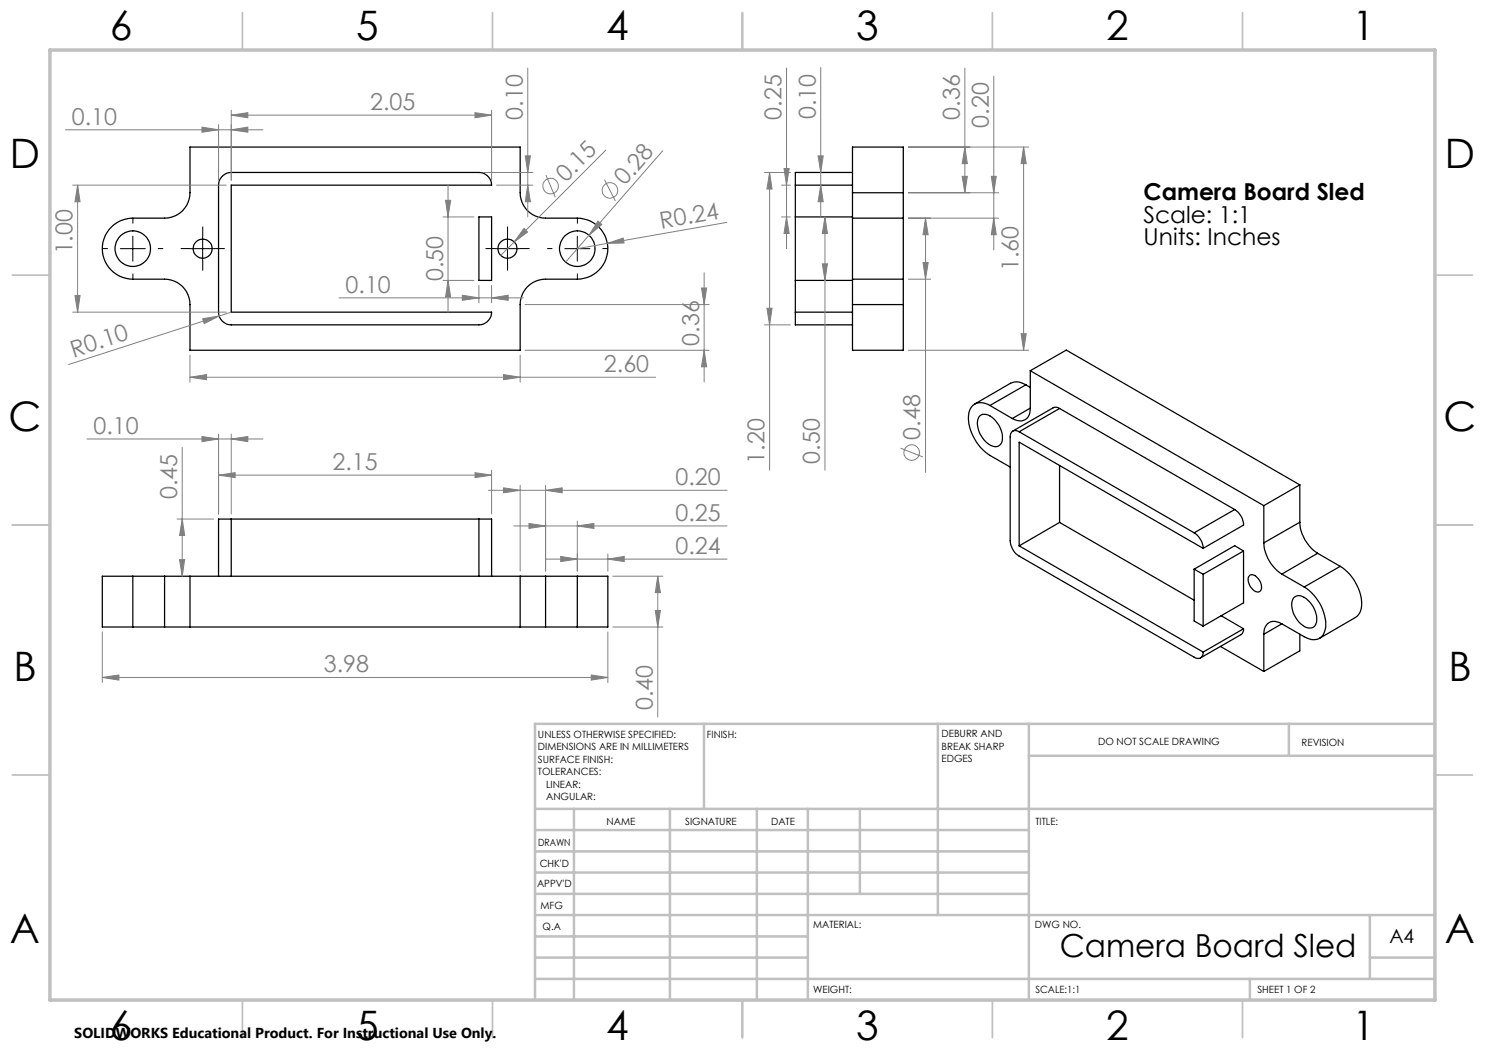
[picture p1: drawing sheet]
<svg xmlns="http://www.w3.org/2000/svg" width="297mm" height="210mm" viewBox="0 0 297 210" stroke-linecap="round" stroke-linejoin="round" font-family="sans-serif">
<g fill="none" stroke="#000" stroke-width=".25">
<path d="M38 29.4h66v9.2a5.1 5.1 0 0 0 5.1 5h6.4a6.1 6.1 0 0 1 6.1 6.1 6.1 6.1 0 0 1-6.1 6.1h-6.4a5.1 5.1 0 0 0-5.1 5.1v9.2h-66v-9.2a5.1 5.1 0 0 0-5.1-5.1h-6.3a6.1 6.1 0 0 1-6.1-6.1 6.1 6.1 0 0 1 6.1-6.1h6.3a5.1 5.1 0 0 0 5.1-5zM44.6 35.1a2.24 2.24 0 0 1 1.6-.6h49.6a2.57 2.57 0 0 1 2.5 2.5h-52.1v25.4h52.1a2.57 2.57 0 0 1-2.5 2.6h-49.6a2.57 2.57 0 0 1-2.5-2.6v-25.4a2.35 2.35 0 0 1 .9-1.9zM159.1 37h11.4M159.1 37v25.4M170.5 38.6v5M170.5 34.5h-11.4v2.5M170.5 38.6v-9.2h10.2v9.2M170.5 38.6h10.2M180.7 38.6v5M95.8 43.4h2.5v12.7h-2.5zM159.1 56.1h11.4M159.1 43.4h11.4"/>
<path d="M170.5 43.6v12.2M170.5 55.8v5.1M170.5 43.6h10.2M170.5 55.8h10.2M180.7 43.6v12.2M180.7 55.8v5.1M159.1 62.4v2.6h11.4M159.1 62.4h11.4M170.5 60.9v9.2h10.2v-9.2M170.5 60.9h10.2M205.2 77l-.5-.3a2.78 2.78 0 0 0-2.6 0l-7.2 4.1M205.2 77l-7.2 4.1"/>
<path d="M205.2 77l.9 .5M206.1 74.1v7.5M206.1 74.1l46.7 27M206.1 74.1l7.2-4.1 46.7 27M196 83.1a2.29 2.29 0 0 1 3.1 1 4.7 4.7 0 0 1 1.2 4.4 1.51 1.51 0 0 1-2.3 .5 5 5 0 0 1-2.3-5.3zM198 81.1a2.59 2.59 0 0 0-4.1 1 8.5 8.5 0 0 0 3.1 8.3l1 .7 4 2.3M198 81.1l4.5 2.6M203.8 86.4a1.1 1.1 0 0 0-1.2-.2 1.1 1.1 0 0 0-.6 1.2v20.7a3.9 3.9 0 0 0 1.8 3.1l35 20.2a1.08 1.08 0 0 0 1.3 .2 1.08 1.08 0 0 0 .5-1.2M203.8 86.4l35 20.2M206.1 81.6a2.2 2.2 0 0 1-1.1 2.4 2.2 2.2 0 0 1-2.5-.3M206.1 81.6l-3.6 2.1M211.9 81.7l-.6-.3-.6 .1-8.1 4.7"/>
<path d="M211.9 93.1v11.4M211.9 81.7l35 20.2M211.9 81.7l-8.1 4.7M260 97l-7.2 4.1M260 97v7.4M26.6 115.2h-6.1v10.2h6.1M26.6 115.2h6.3M26.6 115.2v10.2M32.9 115.2h5.1M32.9 115.2v10.2M38 115.2v10.2M38 115.2h66"/>
<path d="M46.2 103.8h-2.5v11.4M46.2 103.8v11.4M46.2 103.8h49.6M95.8 103.8h2.5v11.4M95.8 103.8v11.4M104 115.2h5.1M104 115.2v10.2M109.1 115.2h6.4M109.1 115.2v10.2M115.5 115.2h6.1v10.2h-6.1M115.5 115.2v10.2M203.8 109.2v-20.8l36.8 21.3"/>
<path d="M203.8 109.2l36.8 21.2M211.9 104.5l26.9 15.5M211.9 104.5l-8.1 4.7M238.8 106.6a4 4 0 0 1 1.8 3.1M238.8 113.8l1.8 1.1M238.8 113.8v10.4l1.8 1M240.6 114.9v10.3M246.9 101.9a3.9 3.9 0 0 1 1.8 3.1l-8.1 4.7M246.9 101.9l-8.1 4.7M248.7 110.2v10.4l-8.1 4.6M248.7 110.2l-1.8-1.1-8.1 4.7M248.7 110.2l-8.1 4.7"/>
<path d="M250 115a1.67 1.67 0 0 1 2 1.2 1.58 1.58 0 0 1-.2 2.1 2.23 2.23 0 0 1-2.1-2l-.1-.6zM252.8 108.6a8 8 0 0 0 3.6 6.2M252.8 101.1v7.5M256.4 114.8l4.4 2.6M258.9 119.4a2.02 2.02 0 0 1 2.7 .6 4.9 4.9 0 0 1 1.6 4.8 1.59 1.59 0 0 1-2.7 .2 4.9 4.9 0 0 1-2-5zM260 104.4a7.8 7.8 0 0 0 3.5 6.3M260 104.4l-7.2 4.2M260.8 117.4a9 9 0 0 1 4.2 8.5 2.38 2.38 0 0 1-3.7 1.7l-4.9-2.8M263.5 110.7l-7.1 4.1M263.5 110.7l4.5 2.6M268 113.3a9.2 9.2 0 0 1 4.2 8.5l-.3 .8-.5 .7-7.5 4.4M268 113.3l-7.2 4.1"/>
<path d="M26.6 125.4h6.3M32.9 125.4h5.1M38 125.4h66M104 125.4h5.1M109.1 125.4h6.4M244.1 129.3l8.7 5M244.2 123.1l4.5 2.7M248.7 125.8v.3l-.4 .8-8.2 4.7M248.7 125.8l-8.1 4.6M252.8 126.9v7.4M256.4 124.8a2.14 2.14 0 0 0-3.4 .6l-.2 1.5M256.4 124.8l-3.6 2.1"/>
<path d="M260 126.9v3.3l-7.2 4.1"/>
<circle cx="26.6" cy="49.7" r="3.5"/>
<circle cx="40.5" cy="49.7" r="1.9"/>
<circle cx="101.5" cy="49.7" r="1.9"/>
<circle cx="115.5" cy="49.7" r="3.5"/>
</g>
<g fill="none" stroke="#808080" stroke-width=".2">
<path d="M105.6 13.6v29.8M157.3 13.6v36.1M164.1 13.5v29.9M193 13.6v25M198.8 15.2v34.8M13.1 26h39.5M14.5 37h30.8M15.5 37l.5 3.3h-1zM15.5 37v25.4M40.4 25.4l3.3 .6-3.3 .4zM43.7 24.9v11.1M46.2 26l3.4-.6v1z"/>
<path d="M46.2 23l3.4-.5v1.1zM46.2 22v14M46.2 23h52.1M89.6 37v25.4M95 22.5l3.3 .5-3.3 .6zM96.8 34.5h9.8M98.3 22v14M99.3 37h7.3M105.1 31.2h1l-.5 3.3zM105.6 37l.5 3.3h-1zM109.2 35l1.9 4.4M120.9 35.9l2.2 4.3"/>
<path d="M121.2 30l-21 21.1M132.5 30.2l-14.7 16.9M152.9 34.5h5.2M153.9 34.5l.5 3.3h-1zM153.9 34.5v59.5M156.3 37h1.8M156.8 33.7h1l-.5 3.3zM163.6 31.2h1l-.5 3.3zM164.1 37l.5 3.3h-1zM181.7 29.4h24M181.7 38.6h18M192.4 35.3h1.1l-.5 3.3z"/>
<path d="M193 29.4l.5 3.3h-1.1zM198.3 35.3h.9l-.4 3.3zM204.7 29.4l.5 3.3h-1zM204.7 29.4v40.7M15 59.1h1l-.5 3.3zM67.8 59.6h36.9M88.6 56.1h6.2M88.6 43.4h6.2M89.1 40.1h1l-.5 3.3zM89.6 56.1l.5 3.3h-1zM92.5 59l3.3 .6-3.3 .5zM95.8 57.1v3.5"/>
<path d="M98.3 59.6l3.3-.6v1.1zM98.3 57.1v3.5M104.8 45.7l.7 .7-2.7 2zM117.8 47.1l-4.7 5.3M119.6 44.2l.8 .7-2.6 2.2zM121.5 48.7l3.1-1.1 .2 1zM121.5 48.7l-6 1M140.3 57.6h1l-.5 3.3zM140.8 54.6v21.8M145.4 44.5l-23.9 4.2M156.3 43.4h1.8M157.3 43.4l.5 3.3h-1z"/>
<path d="M164.5 52.8h1l-.5 3.3zM165 43.4l.5 3.3h-1zM165 43.4v50.6M181.7 43.6h18M181.7 55.8h4.4M184.6 52.5h1l-.5 3.3zM185.1 43.6l.5 3.3h-1zM185.1 43.6v50.9M198.8 43.6l.4 3.3h-.9zM14.5 62.4h30.8M38 75.5l3.3-.6v1zM38 71v5.4"/>
<path d="M38 75.5h93.1M40.5 63.7l3.3-.5-2.9 1.5zM43.8 63.2l-30.1 9.7M46.2 62.4l-2.4 .8M100.7 74.9l3.3 .6-3.3 .4zM104 71v5.4M105 70.1h36.8M105 60.9h36.8M140.8 70.1l.5 3.3h-1zM152.9 65h5.2M153.4 61.7h1l-.5 3.3zM181.7 70.1h24"/>
<path d="M204.2 66.7h1l-.5 3.4zM17.4 87.8h35.2M36.4 89.5v25.7M40.4 87.3l3.3 .5-3.3 .5zM43.7 95l3.3-.5v1zM43.7 86.8v16M43.7 95h54.6M46.2 87.8l3.4-.5v1zM46.2 86.8v16M95 94.5l3.3 .5-3.3 .5zM97.7 98.1h47.7M98.3 94v8.8"/>
<path d="M100.7 97.6l3.3 .5-3.3 .5zM104 97.1v17.1M109.1 98.1l3.3-.5v1zM109.1 97.1v17.1M180.1 89.6l4.5 1.8M35.4 103.8h7.3M35.9 111.9h1l-.5 3.3zM36.4 103.8l.5 3.3h-1zM102.8 105.2h42.6M105.8 104.7l3.3 .5-3.3 .5zM109.1 111.8h36.3M112.1 111.3l3.4 .5-3.4 .5z"/>
<path d="M115.5 105.2l3.3-.5v1zM115.5 104.2v10M121.6 111.8l3.2-.5v1zM121.6 110.8v3.4M122.6 115.2h10M131.6 115.2l.5 3.3h-1zM131.6 115.2v28.2M20.5 135.5l3.3-.5v1zM20.5 126.4v10.1M20.5 135.5h101.1M118.3 135l3.3 .5-3.3 .5zM121.6 126.4v10.1"/>
<path d="M122.6 125.4h10M131.1 122.1h1l-.5 3.3z"/>
<circle cx="110.1" cy="37.2" r="1.57"/>
<circle cx="122" cy="38.1" r="1.56"/>
<circle cx="182.4" cy="90.5" r="1.55"/>
</g>
<g fill="none" stroke="#000" stroke-width=".2" stroke-dasharray="15.2 1.3 1.3 1.3" stroke-linecap="butt">
<path d="M21.6 49.7h-1.1M26.6 44.7v-1M26.6 54.7v1.1M31.6 49.7h1M38 49.7h-1.9M40.5 47.2v-1.9M40.5 52.2v1.9M43 49.7h2M99 49.7h-1.9M101.5 47.2v-1.9M101.5 52.2v1.9M104 49.7h1.9"/>
<path d="M110.5 49.7h-1.1M115.5 44.7v-1M115.5 54.7v1.1M120.5 49.7h1"/>
</g>
<path d="M24.1 49.7h5M26.6 47.2v5M38 49.7h5M40.5 47.2v5M99 49.7h5M101.5 47.2v5M113 49.7h5M115.5 47.2v5" fill="none" stroke="#000" stroke-width=".2"/>
<g fill="none" stroke="#c0c0c0" stroke-width=".35">
<path d="M48.5 2.5v7.5M98.5 2.5v7.5M148.5 2.5v7.5M198.5 2.5v7.5M248.5 2.5v7.5M2.5 55h7.5M287 55h7.5M2.5 105h7.5M287 105h7.5M2.5 155h7.5M287 155h7.5M48.5 200v7.5"/>
<path d="M98.5 200v7.5M148.5 200v7.5M198.5 200v7.5M248.5 200v7.5"/>
</g>
<g fill="none" stroke="#c0c0c0" stroke-width=".5">
<path d="M140.8 144.8v17M187.6 144.8v38.2M205.8 144.8v55.2M205.8 151.2h81.2M257.8 144.8v6.4M287 144.8h-180v55.2M107 161.8h180M107 178.8h98.8M107 174.5h98.8M107 170.3h98.8M107 166h98.8M114.8 161.8v38.2"/>
<path d="M134 161.8v38.2M151.4 161.8v38.2M161.6 161.8v38.2M172 161.8v17M107 195.8h180M107 191.5h54.6M107 187.3h54.6M107 183h180M250 195.8v4.2M274 191.5h13M274 183v12.8"/>
</g>
<path d="M10 10h277v190h-277z" fill="none" stroke="#c0c0c0" stroke-width=".7"/>
<g fill="#808080">
<path d="M121.5 48.7l3.1-1.1 .2 1z"/>
<path d="M40.5 63.7l3.3-.5-2.9 1.5z"/>
<path d="M104.8 45.7l.7 .7-2.7 2z"/>
<path d="M119.6 44.2l.8 .7-2.6 2.2z"/>
<path d="M100.7 74.9l3.3 .6-3.3 .4zM38 75.5l3.3-.6v1zM98.3 59.6l3.3-.6v1.1zM92.5 59l3.3 .6-3.3 .5zM118.3 135l3.3 .5-3.3 .5zM20.5 135.5l3.3-.5v1zM115.5 105.2l3.3-.5v1zM105.8 104.7l3.3 .5-3.3 .5z"/>
<path d="M43.7 95l3.3-.5v1zM95 94.5l3.3 .5-3.3 .5zM112.1 111.3l3.4 .5-3.4 .5zM121.6 111.8l3.2-.5v1zM100.7 97.6l3.3 .5-3.3 .5zM109.1 98.1l3.3-.5v1zM40.4 87.3l3.3 .5-3.3 .5zM46.2 87.8l3.4-.5v1z"/>
<path d="M40.4 25.4l3.3 .6-3.3 .4zM46.2 26l3.4-.6v1z"/>
<path d="M95 22.5l3.3 .5-3.3 .6zM46.2 23l3.4-.5v1.1z"/>
<path d="M164.5 52.8h1l-.5 3.3zM165 43.4l.5 3.3h-1z"/>
<path d="M35.9 111.9h1l-.5 3.3zM36.4 103.8l.5 3.3h-1z"/>
<path d="M89.6 56.1l.5 3.3h-1zM89.1 40.1h1l-.5 3.3z"/>
<path d="M204.7 29.4l.5 3.3h-1zM204.2 66.7h1l-.5 3.4zM153.9 34.5l.5 3.3h-1zM153.4 61.7h1l-.5 3.3zM156.8 33.7h1l-.5 3.3zM157.3 43.4l.5 3.3h-1zM163.6 31.2h1l-.5 3.3zM164.1 37l.5 3.3h-1zM193 29.4l.5 3.3h-1.1zM192.4 35.3h1.1l-.5 3.3zM198.3 35.3h.9l-.4 3.3zM198.8 43.6l.4 3.3h-.9zM185.1 43.6l.5 3.3h-1zM184.6 52.5h1l-.5 3.3z"/>
<path d="M140.3 57.6h1l-.5 3.3zM140.8 70.1l.5 3.3h-1zM15.5 37l.5 3.3h-1zM15 59.1h1l-.5 3.3zM105.1 31.2h1l-.5 3.3zM105.6 37l.5 3.3h-1zM131.6 115.2l.5 3.3h-1zM131.1 122.1h1l-.5 3.3z"/>
</g>
<g font-size="8.1">
<text x="22" y="8">6</text>
<text x="71.2" y="8">5</text>
<text x="121.2" y="8">4</text>
<text x="171.2" y="8">3</text>
<text x="221.2" y="8">2</text>
<text x="270.5" y="8">1</text>
<text x="2" y="33.6">D</text>
<text x="289" y="33.6">D</text>
<text x="1.7" y="86.1">C</text>
<text x="288.7" y="86.1">C</text>
<text x="2.7" y="136.1">B</text>
<text x="289.7" y="136.1">B</text>
<text x="2" y="188.6">A</text>
<text x="289" y="188.6">A</text>
<text x="22" y="208">6</text>
<text x="71.2" y="208">5</text>
<text x="121.2" y="208">4</text>
<text x="171.2" y="208">3</text>
<text x="221.2" y="208">2</text>
<text x="270.5" y="208">1</text>
</g>
<text font-size="6.3" x="211.9" y="191.4">Camera Board Sled</text>
<g font-size="4.7" fill="#808080">
<text x="74" y="22">2.05</text>
<text x="104.6" y="23.9" transform="rotate(-90 104.6 23.9)">0.10</text>
<text x="156.3" y="23.9" transform="rotate(-90 156.3 23.9)">0.25</text>
<text x="163.1" y="23.8" transform="rotate(-90 163.1 23.8)">0.10</text>
<text x="192" y="23.9" transform="rotate(-90 192 23.9)">0.36</text>
<text x="14.4" y="24.9">0.10</text>
<text x="197.8" y="25.5" transform="rotate(-90 197.8 25.5)">0.20</text>
<text x="113.2" y="36.6" transform="rotate(-45 113.2 36.6)">0.15</text>
<text x="125" y="37.3" transform="rotate(-49 125 37.3)">0.28</text>
<text x="132.2" y="45.8" transform="rotate(-10 132.2 45.8)">R0.24</text>
<text x="14.5" y="50.9" transform="rotate(-90 14.5 50.9)">1.00</text>
<text x="69.1" y="58.5">0.10</text>
<text x="88.6" y="56.2" transform="rotate(-90 88.6 56.2)">0.50</text>
<text x="203.7" y="54.2" transform="rotate(-90 203.7 54.2)">1.60</text>
<text x="14.7" y="71.6" transform="rotate(-18 14.7 71.6)">R0.10</text>
<text x="139.8" y="69.1" transform="rotate(-90 139.8 69.1)">0.36</text>
<text x="120.8" y="74.4">2.60</text>
<text x="18.7" y="86.8">0.10</text>
<text x="184.1" y="87.9" transform="rotate(-90 184.1 87.9)">0.48</text>
<text x="66.5" y="94">2.15</text>
<text x="152.9" y="92.7" transform="rotate(-90 152.9 92.7)">1.20</text>
<text x="164" y="92.7" transform="rotate(-90 164 92.7)">0.50</text>
<text x="35.4" y="99.8" transform="rotate(-90 35.4 99.8)">0.45</text>
<text x="135.1" y="97">0.20</text>
<text x="135.1" y="104.2">0.25</text>
<text x="135.1" y="110.8">0.24</text>
<text x="64.8" y="134.5">3.98</text>
<text x="130.6" y="142.1" transform="rotate(-90 130.6 142.1)">0.40</text>
</g>
<g font-size="4.7">
<text x="228.7" y="40">Camera Board Sled</text>
<text x="228.7" y="44.6">Scale: 1:1</text>
<text x="228.7" y="49.1">Units: Inches</text>
</g>
<text font-size="3.9" x="277.9" y="188.5">A4</text>
<text font-size="2.9" x="14.9" y="207.6">SOLIDWORKS Educational Product. For Instructional Use Only.</text>
<g font-size="2">
<text x="107.6" y="147.6">UNLESS OTHERWISE SPECIFIED:</text>
<text x="141.4" y="147.6">FINISH:</text>
<text x="188.3" y="147.5">DEBURR AND</text>
<text x="188.3" y="150">BREAK SHARP</text>
<text x="219.6" y="149">DO NOT SCALE DRAWING</text>
<text x="260.3" y="149.2">REVISION</text>
<text x="107.6" y="150.1">DIMENSIONS ARE IN MILLIMETERS</text>
<text x="107.6" y="152.6">SURFACE FINISH:</text>
<text x="107.6" y="155.1">TOLERANCES:</text>
<text x="188.3" y="152.5">EDGES</text>
<text x="109.2" y="157.6">LINEAR:</text>
<text x="109.2" y="160.1">ANGULAR:</text>
<text x="121.3" y="165">NAME</text>
<text x="137" y="164.9">SIGNATURE</text>
<text x="154.2" y="164.9">DATE</text>
<text x="207.1" y="164.9">TITLE:</text>
<text x="107.6" y="169.1">DRAWN</text>
<text x="107.9" y="173.3">CHK'D</text>
<text x="107.4" y="177.4">APPV'D</text>
<text x="108.1" y="181.8">MFG</text>
<text x="108.5" y="186">Q.A</text>
<text x="162.6" y="185.5">MATERIAL:</text>
<text x="207" y="185.5">DWG NO.</text>
<text x="162.6" y="198.5">WEIGHT:</text>
<text x="207.1" y="198.6">SCALE:1:1</text>
<text x="251.5" y="198.6">SHEET 1 OF 2</text>
</g>
</svg>
